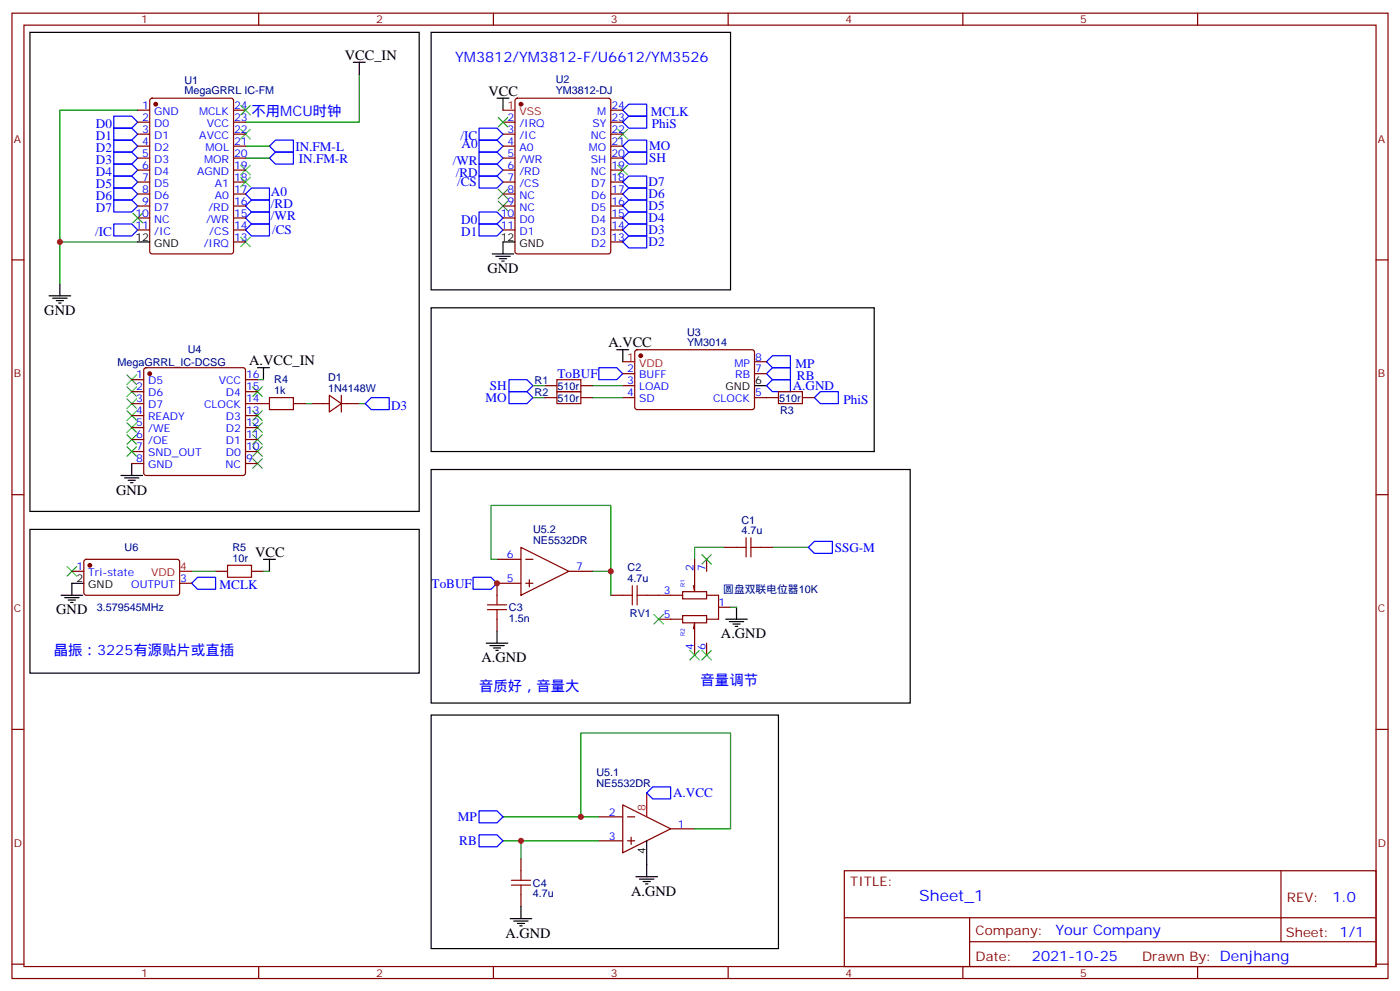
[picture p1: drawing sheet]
<svg xmlns="http://www.w3.org/2000/svg" width="412mm" height="292mm" viewBox="0 0 412 292" stroke-linecap="round" stroke-linejoin="round" font-family="sans-serif">
<g fill="none" stroke="#870000" stroke-width=".35">
<path d="M3.5 3.9h405.4v284.3h-405.4zM7.1 7.4h398.2v277.3h-398.2zM76.2 3.9v3.5M145.3 3.9v3.5M214.5 3.9v3.5M283.6 3.9v3.5M352.8 3.9v3.5M40.6 32.5h3.5M40.6 36h3.5M40.6 39.5h3.5M44.3 29.1l.5-.2h23.3l.6 .5 .1 44.7-.5 .6-23.5 .1-.6-.5-.1-44.7zM68.8 32.5h3.5"/>
<path d="M68.8 36h3.5M68.8 39.5h3.5M148.2 36h3.5M148.2 39.5h3.5M151.9 29.1l.5-.2h26.8l.7 .5v44.7l-.4 .6-27.1 .1-.7-.5v-44.7zM179.9 32.5h3.5M179.9 36h3.5M179.9 39.5h3.5M40.6 43h3.5M40.6 46.6h3.5M40.6 50.1h3.5M40.6 53.6h3.5"/>
<path d="M40.6 57.2h3.5M68.8 43h3.5M68.8 46.6h3.5M68.8 50.1h3.5M68.8 53.6h3.5M68.8 57.2h3.5M148.2 43h3.5M148.2 46.6h3.5M148.2 50.1h3.5M148.2 53.6h3.5M148.2 57.2h3.5M179.9 43h3.5"/>
<path d="M179.9 46.6h3.5M179.9 50.1h3.5M179.9 53.6h3.5M179.9 57.2h3.5M3.5 76.6h3.6M40.6 60.7h3.5M40.6 64.2h3.5M40.6 67.7h3.5M68.8 60.7h3.5M68.8 64.2h3.5M68.8 67.7h3.5M68.8 71.3h3.5"/>
<path d="M148.2 60.7h3.5M148.2 64.2h3.5M148.2 67.7h3.5M179.9 60.7h3.5M179.9 64.2h3.5M179.9 67.7h3.5M179.9 71.3h3.5M405.3 76.6h3.6M38.8 118.9h3.5M38.8 111.8h3.5M38.8 115.4h3.5M42.6 108.5l.4-.2h28.6l.5 .2 .2 .5v30.3l-.2 .5-.5 .3h-28.6l-.5-.3-.2-.5v-30.3z"/>
<path d="M72.3 118.9h7.1M72.3 111.8h3.5M72.3 115.4h3.5M86.4 118.9h3.6M91.7 118.9h5.3M97 116.4l3.5 2.5-3.5 2.5zM100.5 118.9h5.3M100.5 116.4v5M160.5 113.6h3.5M160.5 117.1h3.5M171.1 113.6h3.5M171.1 117.1h3.5"/>
<path d="M183.4 110.1h3.6M183.4 113.6h3.6M183.4 117.1h3.6M187.2 103.2l.5-.2 34.1 .1 .4 .6v16.5l-.7 .5-34.1-.1-.4-.7v-16.2zM222.2 110.1h3.6M222.2 117.1h7.1M222.2 106.5h3.6M236.4 117.1h3.5M38.8 122.4h3.5M38.8 125.9h3.5M38.8 129.5h3.5M38.8 133h3.5"/>
<path d="M38.8 136.5h3.5M72.3 122.4h3.5M72.3 125.9h3.5M72.3 129.5h3.5M72.3 133h3.5M72.3 136.5h3.5M3.5 145.7h3.6M405.3 145.7h3.6M21.2 168.3h3.5M24.9 165l.5-.3 27.1 .1 .4 .7v9.4l-.7 .4h-27.1l-.4-.7v-9.1zM52.9 171.8h3.5M63.5 168.3h3.5"/>
<path d="M74.1 168.3h3.5M146.4 164.7h7.1M153.5 161.2l14.1 7.1-14.1 7zM153.5 171.8h-7.1v3.5M154.9 171.8h2.1M154.9 164.7h2.1M155.9 170.7v2.2M167.6 168.3h7M179.9 175.3h3.5M190.5 175.3h10.6M201.1 174.3h7v2.1h-7zM204.6 164.7v9.6l-.3-1.8"/>
<path d="M208.1 175.3h3.6v7.1h-3.6M208.1 164.7v3.6M211.7 178.9h3.5M213.4 161.2h3.6M224 161.2h3.5M146.4 182.4v3.5M194 182.4h7.1M201.1 181.3h7v2.1h-7zM204.3 185.2l.3-1.8v9.6M208.1 189.4v3.6M3.5 214.8h3.6M405.3 214.8h3.6"/>
<path d="M183.4 237.1l14.2 7-14.2 7.1zM153.5 252.9v3.6M176.4 240.6h7M176.4 247.7h7M184.9 240.6h2.1M184.9 247.7h2.1M185.9 246.6v2.1M197.6 244.1h7M248.7 256.5h156.6v28.2h-156.6zM377.3 256.5v20.9M153.5 263.5v3.6M248.7 270.3h156.5"/>
<path d="M285.6 277.4h119.6M285.6 270.3v14.1M3.5 284h3.6M76.2 284.7v3.5M145.3 284.7v3.5M214.5 284.7v3.5M283.6 284.7v3.5M352.8 284.7v3.5M405.3 284h3.6"/>
</g>
<g fill="none" stroke="#00f" stroke-width=".35">
<path d="M33.5 37.7h5.3l1.8 1.8-1.8 1.8h-5.3zM33.5 34.2h5.3l1.8 1.8-1.8 1.7h-5.3zM141.1 37.7h5.3l1.8 1.8-1.8 1.8h-5.3zM183.4 36l1.8-1.8h5.3v3.5h-5.3zM185.2 30.7h5.3v3.5h-5.3l-1.8-1.7zM33.5 58.9h5.3l1.8 1.8-1.8 1.7h-5.3zM33.5 55.4h5.3l1.8 1.8-1.8 1.7h-5.3zM33.5 51.9h5.3l1.8 1.7-1.8 1.8h-5.3zM33.5 48.3h5.3l1.8 1.8-1.8 1.8h-5.3zM33.5 44.8h5.3l1.8 1.8-1.8 1.7h-5.3zM33.5 41.3h5.3l1.8 1.7-1.8 1.8h-5.3zM72.3 57.2l1.8-1.8h5.3v3.5h-5.3z"/>
<path d="M79.4 46.6l1.7-1.8h5.3v3.5h-5.3zM79.4 43l1.7-1.7h5.3v3.5h-5.3zM141.1 51.9h5.3l1.8 1.7-1.8 1.8h-5.3zM141.1 41.3h5.3l1.8 1.7-1.8 1.8h-5.3zM141.1 48.3h5.3l1.8 1.8-1.8 1.8h-5.3zM141.1 44.8h5.3l1.8 1.8-1.8 1.7h-5.3zM183.4 57.2l1.8-1.8h5.3v3.5h-5.3zM183.4 53.6l1.8-1.7h5.3v3.5h-5.3zM183.4 43l1.8-1.7h5.3v3.5h-5.3zM183.4 46.6l1.8-1.8h5.3v3.5h-5.3zM33.5 66h5.3l1.8 1.7-1.8 1.8h-5.3zM72.3 67.7l1.8-1.7h5.3v3.5h-5.3z"/>
<path d="M72.3 64.2l1.8-1.8h5.3v3.6h-5.3zM72.3 60.7l1.8-1.8h5.3v3.5h-5.3zM141.1 62.4h5.3l1.8 1.8-1.8 1.8h-5.3zM141.1 66h5.3l1.8 1.7-1.8 1.8h-5.3zM183.4 71.3l1.8-1.8h5.3v3.5h-5.3zM183.4 64.2l1.8-1.8h5.3v3.6h-5.3zM183.4 67.7l1.8-1.7h5.3v3.5h-5.3zM183.4 60.7l1.8-1.8h5.3v3.5h-5.3zM109.4 117.1h5.3v3.6h-5.3l-1.8-1.8zM149.9 111.8h5.3l1.8 1.8-1.8 1.8h-5.3zM149.9 115.4h5.3l1.8 1.7-1.8 1.8h-5.3zM176.4 108.3h5.3l1.7 1.8-1.7 1.7h-5.3z"/>
<path d="M227.5 104.8h5.3v3.5h-5.3l-1.7-1.8zM227.5 108.3h5.3v3.5h-5.3l-1.7-1.7zM227.5 111.8h5.3v3.6h-5.3l-1.7-1.8zM241.7 115.4h5.2v3.5h-5.2l-1.8-1.8zM58.2 170h5.3v3.6h-5.3l-1.8-1.8zM139.3 170h5.3l1.8 1.8-1.8 1.8h-5.3zM238.1 161.2l1.8-1.7h5.3v3.5h-5.3zM141.1 238.8h5.3l1.8 1.8-1.8 1.8h-5.3zM190.5 233.5l1.8-1.7h5.3v3.5h-5.3zM141.1 245.9h5.3l1.8 1.8-1.8 1.7h-5.3z"/>
</g>
<g fill="none" stroke="#3c3" stroke-width=".35">
<path d="M70.9 38.1l2.8 2.8M70.9 31l2.8 2.9M73.7 38.1l-2.8 2.8M73.7 31l-2.8 2.9M146.8 34.6l2.8 2.8M149.6 34.6l-2.8 2.8M182 38.1l2.9 2.8M184.9 38.1l-2.9 2.8M70.9 48.7l2.8 2.8M70.9 52.2l2.8 2.8M73.7 48.7l-2.8 2.8M73.7 52.2l-2.8 2.8"/>
<path d="M146.8 55.7l2.8 2.9M146.8 59.3l2.8 2.8M149.6 59.3l-2.8 2.8M149.6 55.7l-2.8 2.9M182 48.7l2.9 2.8M184.9 48.7l-2.9 2.8M39.2 62.8l2.8 2.8M42 62.8l-2.8 2.8M70.9 69.9l2.8 2.8M73.7 69.9l-2.8 2.8M37.4 117.5l2.8 2.8M37.4 113.9l2.8 2.9"/>
<path d="M37.4 110.4l2.8 2.8M40.2 117.5l-2.8 2.8M40.2 113.9l-2.8 2.9M40.2 110.4l-2.8 2.8M74.4 113.9l2.9 2.9M77.3 113.9l-2.9 2.9M37.4 128.1l2.8 2.8M37.4 124.5l2.8 2.9M37.4 121l2.8 2.8M37.4 131.6l2.8 2.8M40.2 128.1l-2.8 2.8M40.2 124.5l-2.8 2.9"/>
<path d="M40.2 121l-2.8 2.8M40.2 131.6l-2.8 2.8M74.4 135.1l2.9 2.8M74.4 131.6l2.9 2.8M74.4 128.1l2.9 2.8M74.4 124.5l2.9 2.9M74.4 121l2.9 2.8M77.3 135.1l-2.9 2.8M77.3 131.6l-2.9 2.8M77.3 128.1l-2.9 2.8M77.3 124.5l-2.9 2.9M77.3 121l-2.9 2.8"/>
<path d="M19.8 166.9l2.8 2.8M22.6 166.9l-2.8 2.8M206.7 163.3l2.8 2.9M209.5 163.3l-2.8 2.9M192.6 181l2.8 2.8M195.4 181l-2.8 2.8M203.2 191.6l2.8 2.8M206 191.6l-2.8 2.8M206.7 191.6l2.8 2.8M209.5 191.6l-2.8 2.8"/>
</g>
<g fill="none" stroke="#008700" stroke-width=".35">
<path d="M40.6 32.5h-23v38.8M105.8 21.9v14.1h-33.5M72.3 43h7.1M72.3 46.6h7.1M40.6 71.3h-23v12.3M75.8 111.8h1.8M90 118.9h1.7M105.8 118.9h1.8M157 113.6h3.5M157 117.1h3.5M174.6 113.6h8.8M174.6 117.1h8.8"/>
<path d="M56.4 168.3h7.1M77.6 168.3h1.8M146.4 164.7h-1.8v-15.8h35.3v19.4M174.6 168.3h5.3v7M213.4 161.2h-8.8v3.5M215.2 178.9h1.8M227.5 161.2h10.6M148.2 240.6h28.2M148.2 247.7h28.2M153.5 247.7v5.2M171.1 240.6v-24.7h44.1v28.2h-10.6"/>
</g>
<g fill="none" stroke="#a10000" stroke-width=".35">
<path d="M79.4 117.1h7v3.6h-7zM164 111.8h7.1v3.6h-7.1zM164 115.4h7.1v3.5h-7.1zM229.3 115.4h7.1v3.5h-7.1zM219.8 158.4v5.6M221.2 158.4v5.6M67 166.5h7.1v3.5h-7.1zM143.6 179.6h5.6M143.6 178.2h5.6M146.4 175.3v2.9M146.4 179.6v2.8M183.4 175.3h2.9"/>
<path d="M186.3 172.5v5.7M187.7 175.3h2.8M187.7 172.5v5.7M217 161.2h2.8M221.2 161.2h2.8M150.6 259.3h5.7M153.5 256.5v2.8M150.6 260.7h5.7M153.5 260.7v2.8"/>
</g>
<g fill="none" stroke="#000" stroke-width=".35">
<path d="M8.8 9.5h114.7v141.1h-114.7zM104.1 18.3h3.5M105.8 18.3v3.6M127 9.5h88.2v75.9h-88.2zM146.4 28.9h3.5M148.2 28.9v3.6M40.6 71.3h3.5M145 74.8h6.3M146 75.5h4.3M147.1 76.2h2.1M147.8 76.9h.7M151.7 71.3h-3.5v3.5"/>
<path d="M14.5 87.1h6.3M15.5 87.8h4.3M16.6 88.5h2.1M17.3 89.3h.7M17.6 83.6v3.5M127 90.7h130.5v42.3h-130.5zM75.8 108.3h3.6M77.6 108.3v3.5M181.7 103h3.5M183.4 103v3.5M222.2 113.6h3.6M38.8 136.5v3.6"/>
<path d="M127 138.3h141.1v68.8h-141.1zM8.8 155.9h114.7v42.4h-114.7zM35.6 140.1h6.4M36.7 140.8h4.2M37.7 141.5h2.2M38.5 142.2h.7M18 175.3h6.3M19 176h4.3M20.1 176.7h2.1M20.8 177.4h.7M24.7 171.8h-3.5v3.5M77.6 164.7h3.5"/>
<path d="M79.4 164.7v3.6M217 178.9v3.5M143.2 189.4h6.4M144.3 190.1h4.2M145.3 190.9h2.2M146 191.6h.8M146.4 185.9v3.5M213.8 182.4h6.3M214.8 183.1h4.3M215.9 183.8h2.1M216.6 184.5h.7M127 210.6h102.3v68.8h-102.3z"/>
<path d="M187.3 258.2h6.4M188.4 258.9h4.2M189.4 259.6h2.2M190.5 247.7v10.5M150.3 270.6h6.3M151.3 271.3h4.3M152.4 272h2.1M153.1 272.7h.7M153.5 267.1v3.5M190.1 260.4h.8"/>
</g>
<g fill="#870000" stroke="#870000" stroke-width=".35">
<circle cx="44.1" cy="110.1" r=".53"/>
<circle cx="45.9" cy="30.7" r=".53"/>
<circle cx="153.5" cy="30.7" r=".53"/>
<circle cx="26.5" cy="166.5" r=".53"/>
<circle cx="188.7" cy="104.8" r=".53"/>
</g>
<path d="M148.2 32.5h3.5M183.4 106.5h3.6M52.9 168.3h3.5M190.5 233.5v7.1" fill="none" stroke="#f00" stroke-width=".35"/>
<g fill="#c00">
<circle cx="17.6" cy="71.3" r=".88"/>
<circle cx="171.1" cy="240.6" r=".88"/>
<circle cx="153.5" cy="247.6" r=".88"/>
<circle cx="146.4" cy="171.8" r=".88"/>
<circle cx="179.9" cy="168.3" r=".88"/>
</g>
<text font-size="4.6" fill="#00f" x="270.8" y="265.5">Sheet_1</text>
<g font-size="4.2">
<text x="101.6" y="17.6">VCC_IN</text>
<text x="143.9" y="28.2">VCC</text>
<text x="143.6" y="80.4">GND</text>
<text x="13.1" y="92.8">GND</text>
<text x="73.4" y="107.6">A.VCC_IN</text>
<text x="179.2" y="102.3">A.VCC</text>
<text x="34.2" y="145.7">GND</text>
<text x="75.1" y="164">VCC</text>
<text x="16.6" y="181">GND</text>
<text x="212.4" y="188">A.GND</text>
<text x="141.8" y="195.1">A.GND</text>
<text x="185.9" y="263.9">A.GND</text>
<text x="148.9" y="276.2">A.GND</text>
</g>
<g font-size="4.2" fill="#00f">
<text x="134.1" y="18.3">YM3812/YM3812-F/U6612/YM3526</text>
<text x="74.1" y="34.2">不用MCU时钟</text>
<text x="15.9" y="193">晶振：3225有源贴片或直插</text>
<text x="141.1" y="203.6">音质好，音量大</text>
<text x="206.4" y="201.8">音量调节</text>
<text x="392.5" y="265.7">1.0</text>
<text x="310.9" y="275.3">Your Company</text>
<text x="304" y="283.1">2021-10-25</text>
</g>
<g font-size="3.9" fill="#00f">
<text x="191.7" y="34.2">MCLK</text>
<text x="28.3" y="41.3">D1</text>
<text x="28.3" y="37.7">D0</text>
<text x="135.7" y="41.3">/IC</text>
<text x="192" y="37.7">PhiS</text>
<text x="28.3" y="44.8">D2</text>
<text x="87" y="44.4">IN.FM-L</text>
<text x="88" y="47.9">IN.FM-R</text>
<text x="135.9" y="43.7">A0</text>
<text x="191.2" y="44.3">MO</text>
<text x="191.2" y="47.8">SH</text>
<text x="28.3" y="51.9">D4</text>
<text x="28.3" y="48.3">D3</text>
<text x="133.4" y="48.7">/WR</text>
<text x="134.2" y="52.2">/RD</text>
<text x="28.3" y="58.9">D6</text>
<text x="28.3" y="55.4">D5</text>
<text x="79.8" y="57.8">A0</text>
<text x="134.6" y="54.9">/CS</text>
<text x="191" y="58.2">D6</text>
<text x="191" y="54.7">D7</text>
<text x="28.3" y="62.4">D7</text>
<text x="79.8" y="64.9">/WR</text>
<text x="79.8" y="61.4">/RD</text>
<text x="135.8" y="66">D0</text>
<text x="191" y="65.3">D4</text>
<text x="191" y="61.7">D5</text>
<text x="28.1" y="69.5">/IC</text>
<text x="80.2" y="69">/CS</text>
<text x="135.8" y="69.5">D1</text>
<text x="191" y="68.8">D3</text>
<text x="191" y="72.3">D2</text>
<text x="164.2" y="111.3">ToBUF</text>
<text x="234.3" y="108.3">MP</text>
<text x="234.8" y="111.8">RB</text>
<text x="143" y="118.4">MO</text>
<text x="144.3" y="114.8">SH</text>
<text x="233.5" y="114.9">A.GND</text>
<text x="248.5" y="118.9">PhiS</text>
<text x="115.2" y="120.7">D3</text>
<text x="245.9" y="162.5">SSG-M</text>
<text x="64.7" y="173.6">MCLK</text>
<text x="127.2" y="173.1">ToBUF</text>
<text x="198.3" y="234.7">A.VCC</text>
<text x="134.8" y="241.9">MP</text>
<text x="135.3" y="248.9">RB</text>
</g>
<g font-size="3.9" fill="#800">
<text x="250.5" y="261.1">TITLE:</text>
<text x="379.1" y="265.7">REV:</text>
<text x="287.4" y="275.3">Company:</text>
<text x="378.7" y="275.9">Sheet: 1/1</text>
<text x="287.4" y="282.9">Date:</text>
<text x="336.4" y="283">Drawn By: Denjhang</text>
</g>
<g font-size="3.2" fill="#800">
<text x="41.6" y="6.9">1</text>
<text x="110.8" y="6.9">2</text>
<text x="179.9" y="6.9">3</text>
<text x="249.1" y="6.9">4</text>
<text x="318.2" y="6.9">5</text>
<text x="4.1" y="42">A</text>
<text x="405.9" y="42">A</text>
<text x="4.1" y="111.1">B</text>
<text x="405.9" y="111.1">B</text>
<text x="4.1" y="180.3">C</text>
<text x="405.9" y="180.3">C</text>
<text x="4.1" y="249.4">D</text>
<text x="405.9" y="249.4">D</text>
<text x="41.6" y="287.7">1</text>
<text x="110.8" y="287.7">2</text>
<text x="179.9" y="287.7">3</text>
<text x="249.1" y="287.7">4</text>
<text x="318.2" y="287.7">5</text>
</g>
<g font-size="3.2" fill="#000080">
<text x="54.3" y="27.8">MegaGRRL IC-FM</text>
<text x="54.3" y="24.6">U1</text>
<text x="163.7" y="27.7">YM3812-DJ</text>
<text x="163.7" y="24.5">U2</text>
<text x="202.4" y="102">YM3014</text>
<text x="202.4" y="99">U3</text>
<text x="34.6" y="107.7">MegaGRRL_IC-DCSG</text>
<text x="55.3" y="104">U4</text>
<text x="80.8" y="112.9">R4</text>
<text x="96.7" y="112.2">D1</text>
<text x="157.5" y="113">R1</text>
<text x="80.8" y="116.1">1k</text>
<text x="96.7" y="115.4">1N4148W</text>
<text x="157.5" y="116.5">R2</text>
<text x="164.2" y="114.7">510r</text>
<text x="164.2" y="118.3">510r</text>
<text x="229.5" y="118.3">510r</text>
<text x="229.8" y="121.8">R3</text>
<text x="218.4" y="154.2">C1</text>
<text x="157" y="160.2">NE5532DR</text>
<text x="157" y="157">U5.2</text>
<text x="218.4" y="157.3">4.7u</text>
<text x="36.7" y="162.4">U6</text>
<text x="68.5" y="165.5">10r</text>
<text x="68.5" y="162.3">R5</text>
<text x="184.9" y="171.5">4.7u</text>
<text x="184.9" y="168.3">C2</text>
<text x="213.1" y="174.7">圆盘双联电位器10K</text>
<text x="28.5" y="180">3.579545MHz</text>
<text x="149.9" y="183.2">1.5n</text>
<text x="149.9" y="180">C3</text>
<text x="185.6" y="181.8">RV1</text>
<text x="175.7" y="231.8">NE5532DR</text>
<text x="175.7" y="228.6">U5.1</text>
<text x="157" y="261.1">C4</text>
<text x="157" y="264.3">4.7u</text>
</g>
<g font-size="3.2" fill="#00f">
<text x="41.9" y="32.1">1</text>
<text x="41.9" y="35.6">2</text>
<text x="45.4" y="33.9">GND</text>
<text x="58.6" y="33.9">MCLK</text>
<text x="69" y="35.6">23</text>
<text x="69" y="32.1">24</text>
<text x="149.5" y="35.6">2</text>
<text x="175.9" y="33.9">M</text>
<text x="180.1" y="35.6">23</text>
<text x="180.1" y="32.1">24</text>
<text x="41.9" y="39.2">3</text>
<text x="45.4" y="37.4">D0</text>
<text x="45.4" y="40.9">D1</text>
<text x="58.7" y="40.9">AVCC</text>
<text x="60.9" y="37.4">VCC</text>
<text x="69" y="39.2">22</text>
<text x="149.5" y="39.2">3</text>
<text x="153" y="37.4">/IRQ</text>
<text x="153" y="40.9">/IC</text>
<text x="174" y="40.9">NC</text>
<text x="174.5" y="37.4">SY</text>
<text x="180.1" y="39.2">22</text>
<text x="41.9" y="42.7">4</text>
<text x="41.9" y="46.2">5</text>
<text x="45.4" y="44.5">D2</text>
<text x="45.4" y="48">D3</text>
<text x="60.1" y="48">MOR</text>
<text x="60.6" y="44.5">MOL</text>
<text x="69" y="46.2">20</text>
<text x="69" y="42.7">21</text>
<text x="149.5" y="42.7">4</text>
<text x="149.5" y="46.2">5</text>
<text x="153" y="44.5">A0</text>
<text x="153" y="48">/WR</text>
<text x="173.4" y="44.5">MO</text>
<text x="174.1" y="48">SH</text>
<text x="180.1" y="46.2">20</text>
<text x="180.1" y="42.7">21</text>
<text x="41.9" y="49.7">6</text>
<text x="41.9" y="53.3">7</text>
<text x="45.4" y="51.5">D4</text>
<text x="58" y="51.5">AGND</text>
<text x="69" y="53.3">18</text>
<text x="69" y="49.7">19</text>
<text x="149.5" y="49.7">6</text>
<text x="149.5" y="53.3">7</text>
<text x="153" y="51.5">/RD</text>
<text x="174" y="51.5">NC</text>
<text x="180.1" y="53.3">18</text>
<text x="180.1" y="49.7">19</text>
<text x="41.9" y="56.8">8</text>
<text x="45.4" y="55">D5</text>
<text x="45.4" y="58.6">D6</text>
<text x="63.3" y="58.6">A0</text>
<text x="63.3" y="55">A1</text>
<text x="69" y="56.8">17</text>
<text x="149.5" y="56.8">8</text>
<text x="153" y="55">/CS</text>
<text x="153" y="58.6">NC</text>
<text x="174.2" y="58.6">D6</text>
<text x="174.2" y="55">D7</text>
<text x="180.1" y="56.8">17</text>
<text x="39.9" y="63.9">10</text>
<text x="41.9" y="60.3">9</text>
<text x="45.4" y="62.1">D7</text>
<text x="45.4" y="65.6">NC</text>
<text x="60.7" y="65.6">/WR</text>
<text x="61.4" y="62.1">/RD</text>
<text x="69" y="63.9">15</text>
<text x="69" y="60.3">16</text>
<text x="147.5" y="63.9">10</text>
<text x="149.5" y="60.3">9</text>
<text x="153" y="62.1">NC</text>
<text x="153" y="65.6">D0</text>
<text x="174.2" y="65.6">D4</text>
<text x="174.2" y="62.1">D5</text>
<text x="180.1" y="63.9">15</text>
<text x="180.1" y="60.3">16</text>
<text x="39.9" y="67.4">11</text>
<text x="45.4" y="69.1">/IC</text>
<text x="61.7" y="69.1">/CS</text>
<text x="69" y="70.9">13</text>
<text x="69" y="67.4">14</text>
<text x="147.5" y="67.4">11</text>
<text x="153" y="69.1">D1</text>
<text x="174.2" y="69.1">D3</text>
<text x="180.1" y="70.9">13</text>
<text x="180.1" y="67.4">14</text>
<text x="60" y="72.7">/IRQ</text>
<text x="174.2" y="72.7">D2</text>
<text x="216.4" y="108">MP</text>
<text x="222.4" y="106.2">8</text>
<text x="40.1" y="111.5">1</text>
<text x="43.6" y="113.2">D5</text>
<text x="64.4" y="113.2">VCC</text>
<text x="72.5" y="111.5">16</text>
<text x="184.8" y="109.7">2</text>
<text x="184.8" y="113.2">3</text>
<text x="188.3" y="111.5">BUFF</text>
<text x="216.6" y="111.5">RB</text>
<text x="222.4" y="109.7">7</text>
<text x="40.1" y="115">2</text>
<text x="40.1" y="118.5">3</text>
<text x="43.6" y="116.8">D6</text>
<text x="66.6" y="116.8">D4</text>
<text x="72.5" y="118.5">14</text>
<text x="72.5" y="115">15</text>
<text x="184.8" y="116.8">4</text>
<text x="188.3" y="115">LOAD</text>
<text x="188.3" y="118.5">SD</text>
<text x="210.1" y="118.5">CLOCK</text>
<text x="222.4" y="116.8">5</text>
<text x="40.1" y="122.1">4</text>
<text x="40.1" y="125.6">5</text>
<text x="43.6" y="120.3">D7</text>
<text x="43.6" y="123.8">READY</text>
<text x="60.1" y="120.3">CLOCK</text>
<text x="66.6" y="123.8">D3</text>
<text x="72.5" y="125.6">12</text>
<text x="72.5" y="122.1">13</text>
<text x="40.1" y="129.1">6</text>
<text x="43.6" y="127.4">/WE</text>
<text x="43.6" y="130.9">/OE</text>
<text x="66.6" y="130.9">D1</text>
<text x="66.6" y="127.4">D2</text>
<text x="72.5" y="129.1">11</text>
<text x="40.1" y="132.6">7</text>
<text x="40.1" y="136.2">8</text>
<text x="43.6" y="134.4">SND_OUT</text>
<text x="43.6" y="137.9">GND</text>
<text x="66.4" y="137.9">NC</text>
<text x="66.6" y="134.4">D0</text>
<text x="72.5" y="136.2">9</text>
<text x="72.5" y="132.6">10</text>
<text x="22.5" y="167.9">1</text>
<text x="149.3" y="164.4">6</text>
<text x="169.7" y="167.9">7</text>
<text x="26" y="169.7">Tri-state</text>
<text x="38.6" y="173.2">OUTPUT</text>
<text x="53.1" y="171.5">3</text>
<text x="149.3" y="171.5">5</text>
<text x="204.3" y="168.3" transform="rotate(-90 204.3 168.3)">2</text>
<text x="207.8" y="168.3" transform="rotate(-90 207.8 168.3)">7</text>
<text x="195.5" y="175">3</text>
<text x="211.7" y="178.5">1</text>
<text x="195.5" y="182">5</text>
<text x="204.3" y="191.5" transform="rotate(-90 204.3 191.5)">4</text>
<text x="207.8" y="191.5" transform="rotate(-90 207.8 191.5)">6</text>
<text x="179.3" y="240.2">2</text>
<text x="199.7" y="243.8">1</text>
<text x="179.3" y="247.3">3</text>
</g>
<g font-size="3.2" fill="#f00">
<text x="149.5" y="32.1">1</text>
<text x="153" y="33.9">VSS</text>
<text x="184.8" y="106.2">1</text>
<text x="188.3" y="108">VDD</text>
<text x="53.1" y="167.9">4</text>
<text x="44.6" y="169.7">VDD</text>
<text x="190.1" y="238.8" transform="rotate(-90 190.1 238.8)">8</text>
</g>
<g font-size="3.2">
<text x="39.9" y="70.9">12</text>
<text x="147.5" y="70.9">12</text>
<text x="45.4" y="72.7">GND</text>
<text x="153" y="72.7">GND</text>
<text x="222.4" y="113.2">6</text>
<text x="213.7" y="115">GND</text>
<text x="22.5" y="171.5">2</text>
<text x="26" y="173.2">GND</text>
<text x="190.1" y="251.4" transform="rotate(-90 190.1 251.4)">4</text>
</g>
<g font-size="1.8" fill="#00f">
<text x="201.7" y="172.9" transform="rotate(-90 201.7 172.9)">R1</text>
<text x="201.7" y="187.4" transform="rotate(-90 201.7 187.4)">R2</text>
</g>
</svg>
